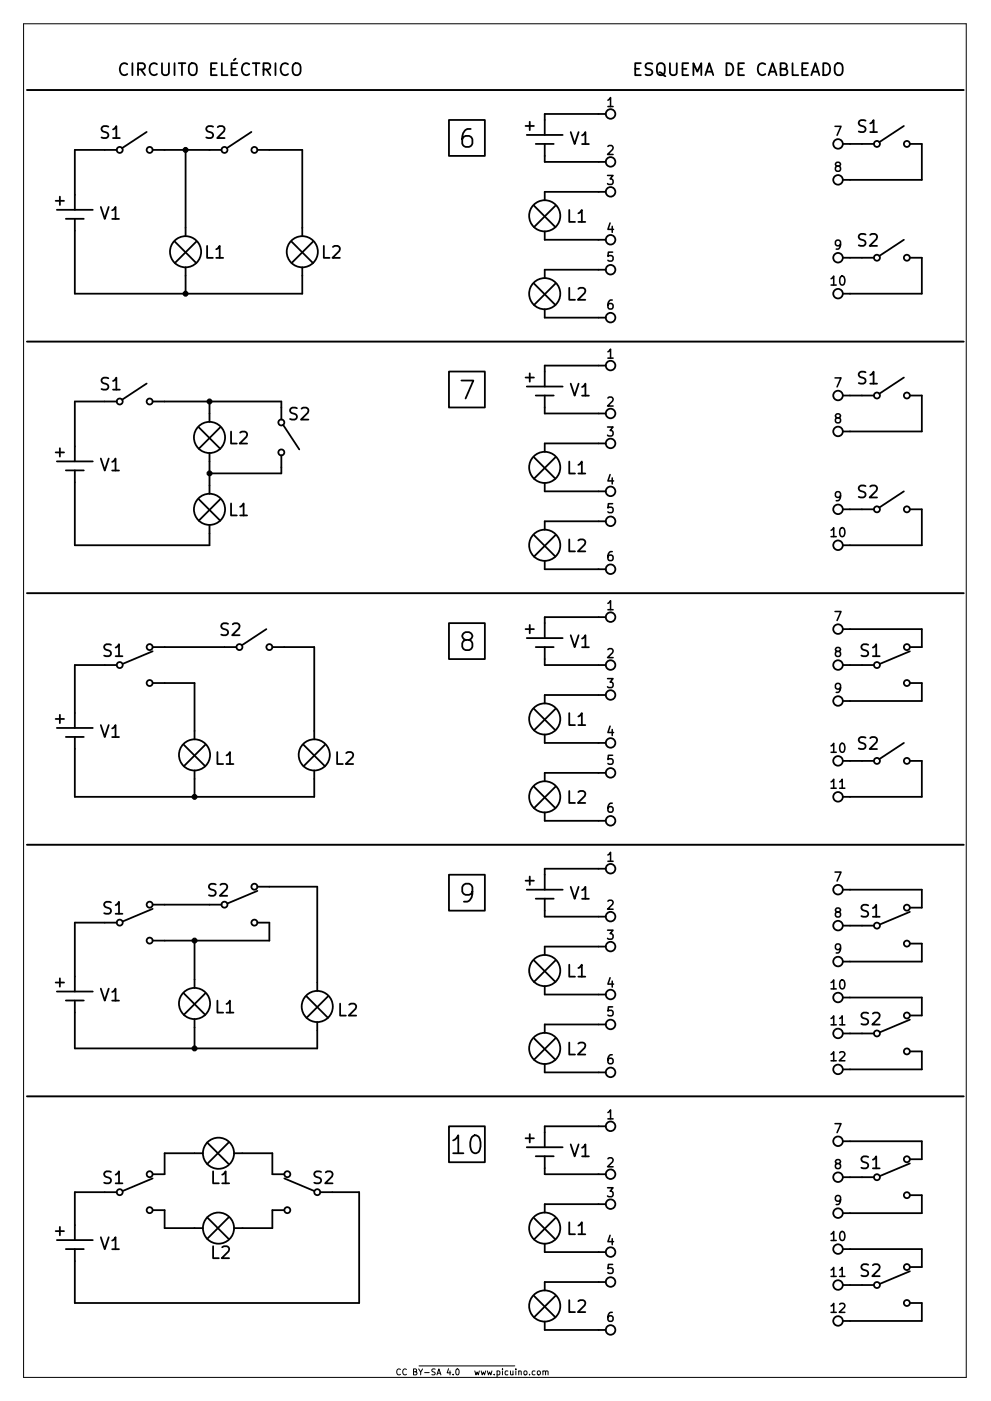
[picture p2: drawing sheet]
<svg xmlns="http://www.w3.org/2000/svg" width="210mm" height="297mm" viewBox="0 0 210 297" stroke-linecap="round" stroke-linejoin="round" font-family="sans-serif">
<path d="M5 5h200v287h-200zM85 290.4a.58 .58 0 0 0-.8 .5 .58 .58 0 0 0 .7 .6l.1-.1M88.9 289.6h20.3M96.8 290.4l.2-.2a.69 .69 0 0 1 .4 .7 .69 .69 0 0 1-.4 .6l-.3-.5zM115.2 290.8l.5-.1v.8M115.7 290.8l.2-.1h.3l.1 .8" fill="none" stroke="#000" stroke-width=".21"/>
<g fill="none" stroke="#000" stroke-width=".38">
<path d="M24.8 31.8h-8.9v12.7M31.1 28l-5.2 3.4M32.4 31.8h14.6M39.4 31.8v18.3M53.3 28l-5.2 3.4M54.6 31.8h9.5v18.3M95.2 25.4h7.7v7.7h-7.7zM111.5 26.7h1.8M111.8 28.6h7.6M112.4 25.8v1.8M113.7 30.5h3.8M115.6 30.5v3.8h12.9"/>
<path d="M128.5 24.2h-12.9v4.4M178.8 30.5h6.6M191.8 26.7l-5.2 3.4M193 30.5h2.6v7.6h-16.8M11.8 42.6h1.8M12.1 44.5h7.6M12.7 41.7v1.8M14 46.4h3.8M15.9 46.4v15.9h48.2v-5.6M37.1 51.2l4.6 4.6M39.4 56.7v5.6M41.7 51.2l-4.6 4.6"/>
<path d="M61.8 51.2l4.6 4.6M66.4 51.2l-4.6 4.6M113.3 43.6l4.6 4.6M115.6 49.1v1.7h12.9M117.9 43.6l-4.6 4.6M128.5 40.7h-12.9v1.8M128.5 57.2h-12.9v1.8M178.8 54.6h6.6M191.8 50.8l-5.2 3.5M193 54.6h2.6v7.7h-16.8M95.2 78.8h7.7v7.6h-7.7zM112.4 79.2v1.7"/>
<path d="M113.3 60.1l4.6 4.6M115.6 65.6v1.7h12.9M117.9 60.1l-4.6 4.6M128.5 77.5h-12.9v4.5M11.8 95.9h1.8M12.1 97.8h7.6M12.7 95v1.8M14 99.7h3.8M15.9 99.7v15.9h28.5v-4.3M24.8 85.1h-8.9v12.7M31.1 81.3l-5.2 3.4M32.4 85.1h27.3v3.8"/>
<path d="M42.2 90.6l4.5 4.6M44.4 85.1v4.3M44.4 96v8.7M46.7 90.6l-4.5 4.6M59.7 96.6v3.8h-15.3M60.1 90.1l3.4 5.2M111.5 80h1.8M111.8 82h7.6M113.3 96.9l4.6 4.6M113.7 83.9h3.8M115.6 83.9v3.8h12.9M117.9 96.9l-4.6 4.6"/>
<path d="M128.5 94h-12.9v1.8M178.8 83.9h6.6M191.8 80l-5.2 3.5M193 83.9h2.6v7.6h-16.8M42.2 105.8l4.5 4.6M46.7 105.8l-4.5 4.6M113.3 113.4l4.6 4.6M115.6 102.4v1.8h12.9M115.6 118.9v1.8h12.9M117.9 113.4l-4.6 4.6M128.5 110.5h-12.9v1.8M178.8 108h6.6"/>
<path d="M191.8 104.2l-5.2 3.4M193 108h2.6v7.6h-16.8M32.4 137.2h17.8M32.4 138.1l-6.4 2.7M56.5 133.4l-5.2 3.4M57.8 137.2h8.9v19.6M95.2 132.1h7.7v7.6h-7.7zM111.5 133.4h1.8M111.8 135.3h7.6M112.4 132.5v1.8M113.7 137.2h3.8M115.6 137.2v3.8h12.9"/>
<path d="M128.5 130.8h-12.9v4.5M178.8 133.4h16.8v3.8h-2.6M193 138.1l-6.3 2.7M11.8 152.4h1.8M12.1 154.3h7.6M12.7 151.5v1.8M14 156.2h3.8M15.9 156.2v12.7h50.8v-5.5M24.8 141h-8.9v13.3M32.4 144.8h8.9v12M39 157.9l4.6 4.6M43.6 157.9l-4.6 4.6"/>
<path d="M64.4 157.9l4.6 4.6M69 157.9l-4.6 4.6M113.3 150.3l4.6 4.5M115.6 155.7v1.8h12.9M117.9 150.3l-4.6 4.5M128.5 147.4h-12.9v1.7M178.8 141h6.6M191.8 157.5l-5.2 3.4M193 144.8h2.6v3.8h-16.8M41.3 163.4v5.5M113.3 166.8l4.6 4.6M115.6 172.2v1.8h12.9"/>
<path d="M117.9 166.8l-4.6 4.6M128.5 163.9h-12.9v1.7M178.8 161.3h6.6M193 161.3h2.6v7.6h-16.8M24.8 195.6h-8.9v14.6M32.4 192.7l-6.4 2.7M32.4 191.8h14.6M41.3 199.4v10.1M54.6 188h12.7v22.1M54.6 195.6h2.5v3.8h-24.7M54.6 188.9l-6.3 2.7M95.2 185.5h7.7v7.6h-7.7z"/>
<path d="M111.5 186.7h1.8M111.8 188.6h7.6M112.4 185.8v1.8M113.7 190.5h3.8M115.6 190.5v3.8h12.9M128.5 184.2h-12.9v4.4M178.8 188.6h16.8v3.8h-2.6M178.8 196.3h6.6M193 193.3l-6.3 2.7M11.8 208.3h1.8M12.1 210.2h7.6M12.7 207.4v1.8"/>
<path d="M14 212.1h3.8M15.9 212.1v10.2h51.4v-5.6M39 210.6l4.6 4.6M41.3 216.1v6.2M43.6 210.6l-4.6 4.6M65 211.2l4.6 4.6M69.6 211.2l-4.6 4.6M113.3 203.6l4.6 4.6M115.6 209.1v1.8h12.9M117.9 203.6l-4.6 4.6M128.5 200.7h-12.9v1.8M128.5 217.2h-12.9v1.8"/>
<path d="M178.8 219.1h6.6M178.8 211.5h16.8v3.8h-2.6M193 200.1h2.6v3.8h-16.8M193 216.2l-6.3 2.7M95.2 238.8h7.7v7.6h-7.7zM113.3 220.1l4.6 4.6M115.6 225.6v1.8h12.9M117.9 220.1l-4.6 4.6M128.5 238.8h-12.9v4.4M193 222.9h2.6v3.8h-16.8M24.8 252.8h-8.9v10.1M32.4 256.6h2.5v3.8h8.2"/>
<path d="M32.4 249.8l-6.4 2.7M43.1 244.5h-8.2v4.5h-2.5M43.9 258.1l4.6 4.6M43.9 242.2l4.6 4.6M48.5 258.1l-4.6 4.6M48.5 242.2l-4.6 4.6M49.7 244.5h8.1v4.5h2.5M60.3 256.6h-2.5v3.8h-8.1M60.3 249.8l6.4 2.7M67.9 252.8h8.3v23.5h-60.3v-11.5M111.5 241.3h1.8M111.8 243.2h7.6"/>
<path d="M112.4 240.4v1.8M113.3 258.2l4.6 4.6M113.7 245.1h3.8M115.6 245.1v3.9h12.9M117.9 258.2l-4.6 4.6M128.5 255.3h-12.9v1.8M178.8 249.6h6.6M178.8 242h16.8v3.8h-2.6M193 246.7l-6.3 2.6M193 253.4h2.6v3.8h-16.8M11.8 261h1.8M12.1 262.9h7.6"/>
<path d="M12.7 260.1v1.8M14 264.8h3.8M113.3 274.7l4.6 4.6M115.6 263.7v1.8h12.9M117.9 274.7l-4.6 4.6M128.5 271.8h-12.9v1.8M178.8 264.8h16.8v3.8h-2.6M178.8 272.5h6.6M193 269.5l-6.3 2.7M193 276.3h2.6v3.8h-16.8M115.6 280.2v1.8h12.9"/>
<circle cx="25.4" cy="31.8" r=".63"/>
<circle cx="31.7" cy="31.8" r=".63"/>
<circle cx="47.6" cy="31.8" r=".63"/>
<circle cx="54" cy="31.8" r=".63"/>
<circle cx="129.5" cy="24.2" r="1.02"/>
<circle cx="129.5" cy="34.3" r="1.02"/>
<circle cx="177.8" cy="38.1" r="1.02"/>
<circle cx="177.8" cy="30.5" r="1.02"/>
<circle cx="186.1" cy="30.5" r=".63"/>
<circle cx="192.4" cy="30.5" r=".63"/>
<circle cx="39.4" cy="53.4" r="3.3"/>
<circle cx="64.1" cy="53.4" r="3.3"/>
<circle cx="115.6" cy="45.8" r="3.3"/>
<circle cx="129.5" cy="50.8" r="1.02"/>
<circle cx="129.5" cy="57.2" r="1.02"/>
<circle cx="129.5" cy="40.7" r="1.02"/>
<circle cx="177.8" cy="54.6" r="1.02"/>
<circle cx="186.1" cy="54.6" r=".63"/>
<circle cx="192.4" cy="54.6" r=".63"/>
<circle cx="115.6" cy="62.3" r="3.3"/>
<circle cx="129.5" cy="77.5" r="1.02"/>
<circle cx="129.5" cy="67.3" r="1.02"/>
<circle cx="177.8" cy="62.3" r="1.02"/>
<circle cx="25.4" cy="85.1" r=".63"/>
<circle cx="31.7" cy="85.1" r=".63"/>
<circle cx="44.4" cy="92.7" r="3.3"/>
<circle cx="59.7" cy="95.9" r=".63"/>
<circle cx="59.7" cy="89.6" r=".63"/>
<circle cx="115.6" cy="99.1" r="3.3"/>
<circle cx="129.5" cy="87.7" r="1.02"/>
<circle cx="129.5" cy="94" r="1.02"/>
<circle cx="177.8" cy="91.5" r="1.02"/>
<circle cx="177.8" cy="83.9" r="1.02"/>
<circle cx="186.1" cy="83.9" r=".63"/>
<circle cx="192.4" cy="83.9" r=".63"/>
<circle cx="44.4" cy="108" r="3.3"/>
<circle cx="115.6" cy="115.6" r="3.3"/>
<circle cx="129.5" cy="110.5" r="1.02"/>
<circle cx="129.5" cy="104.2" r="1.02"/>
<circle cx="177.8" cy="115.6" r="1.02"/>
<circle cx="177.8" cy="108" r="1.02"/>
<circle cx="186.1" cy="108" r=".63"/>
<circle cx="192.4" cy="108" r=".63"/>
<circle cx="31.7" cy="137.2" r=".63"/>
<circle cx="50.8" cy="137.2" r=".63"/>
<circle cx="57.1" cy="137.2" r=".63"/>
<circle cx="129.5" cy="130.8" r="1.02"/>
<circle cx="129.5" cy="120.7" r="1.02"/>
<circle cx="177.8" cy="133.4" r="1.02"/>
<circle cx="192.4" cy="137.2" r=".63"/>
<circle cx="25.4" cy="141" r=".63"/>
<circle cx="31.7" cy="144.8" r=".63"/>
<circle cx="115.6" cy="152.4" r="3.3"/>
<circle cx="129.5" cy="141" r="1.02"/>
<circle cx="129.5" cy="157.5" r="1.02"/>
<circle cx="129.5" cy="147.4" r="1.02"/>
<circle cx="177.8" cy="141" r="1.02"/>
<circle cx="177.8" cy="148.6" r="1.02"/>
<circle cx="186.1" cy="141" r=".63"/>
<circle cx="192.4" cy="144.8" r=".63"/>
<circle cx="41.3" cy="160.1" r="3.3"/>
<circle cx="66.7" cy="160.1" r="3.3"/>
<circle cx="115.6" cy="168.9" r="3.3"/>
<circle cx="129.5" cy="163.9" r="1.02"/>
<circle cx="129.5" cy="174" r="1.02"/>
<circle cx="177.8" cy="161.3" r="1.02"/>
<circle cx="177.8" cy="168.9" r="1.02"/>
<circle cx="186.1" cy="161.3" r=".63"/>
<circle cx="192.4" cy="161.3" r=".63"/>
<circle cx="25.4" cy="195.6" r=".63"/>
<circle cx="31.7" cy="199.4" r=".63"/>
<circle cx="31.7" cy="191.8" r=".63"/>
<circle cx="47.6" cy="191.8" r=".63"/>
<circle cx="54" cy="188" r=".63"/>
<circle cx="54" cy="195.6" r=".63"/>
<circle cx="129.5" cy="184.2" r="1.02"/>
<circle cx="129.5" cy="194.3" r="1.02"/>
<circle cx="177.8" cy="188.6" r="1.02"/>
<circle cx="177.8" cy="196.3" r="1.02"/>
<circle cx="186.1" cy="196.3" r=".63"/>
<circle cx="192.4" cy="192.4" r=".63"/>
<circle cx="41.3" cy="212.8" r="3.3"/>
<circle cx="67.3" cy="213.4" r="3.3"/>
<circle cx="115.6" cy="205.8" r="3.3"/>
<circle cx="129.5" cy="217.2" r="1.02"/>
<circle cx="129.5" cy="200.7" r="1.02"/>
<circle cx="129.5" cy="210.9" r="1.02"/>
<circle cx="177.8" cy="203.9" r="1.02"/>
<circle cx="177.8" cy="211.5" r="1.02"/>
<circle cx="177.8" cy="219.1" r="1.02"/>
<circle cx="186.1" cy="219.1" r=".63"/>
<circle cx="192.4" cy="200.1" r=".63"/>
<circle cx="192.4" cy="215.3" r=".63"/>
<circle cx="115.6" cy="222.3" r="3.3"/>
<circle cx="129.5" cy="238.8" r="1.02"/>
<circle cx="129.5" cy="227.4" r="1.02"/>
<circle cx="177.8" cy="226.7" r="1.02"/>
<circle cx="192.4" cy="222.9" r=".63"/>
<circle cx="25.4" cy="252.8" r=".63"/>
<circle cx="31.7" cy="256.6" r=".63"/>
<circle cx="31.7" cy="249" r=".63"/>
<circle cx="46.4" cy="244.5" r="3.3"/>
<circle cx="61" cy="256.6" r=".63"/>
<circle cx="61" cy="249" r=".63"/>
<circle cx="67.3" cy="252.8" r=".63"/>
<circle cx="129.5" cy="249" r="1.02"/>
<circle cx="129.5" cy="255.3" r="1.02"/>
<circle cx="177.8" cy="242" r="1.02"/>
<circle cx="177.8" cy="249.6" r="1.02"/>
<circle cx="177.8" cy="257.2" r="1.02"/>
<circle cx="186.1" cy="249.6" r=".63"/>
<circle cx="192.4" cy="253.4" r=".63"/>
<circle cx="192.4" cy="245.8" r=".63"/>
<circle cx="46.4" cy="260.4" r="3.3"/>
<circle cx="115.6" cy="260.4" r="3.3"/>
<circle cx="115.6" cy="276.9" r="3.3"/>
<circle cx="129.5" cy="265.5" r="1.02"/>
<circle cx="129.5" cy="271.8" r="1.02"/>
<circle cx="177.8" cy="264.8" r="1.02"/>
<circle cx="177.8" cy="272.5" r="1.02"/>
<circle cx="186.1" cy="272.5" r=".63"/>
<circle cx="192.4" cy="268.6" r=".63"/>
<circle cx="192.4" cy="276.3" r=".63"/>
<circle cx="129.5" cy="282" r="1.02"/>
<circle cx="177.8" cy="280.1" r="1.02"/>
</g>
<path d="M5.7 19.1h198.8M5.7 72.4h198.8M5.7 125.8h198.8M5.7 179.1h198.8M5.7 232.4h198.8" fill="none" stroke="#000" stroke-width=".41"/>
<g fill="#000" stroke="#000" stroke-width=".25">
<circle cx="39.4" cy="31.8" r=".51"/>
<circle cx="39.4" cy="62.3" r=".51"/>
<circle cx="44.5" cy="85.1" r=".51"/>
<circle cx="44.5" cy="100.4" r=".51"/>
<circle cx="41.3" cy="168.9" r=".51"/>
<circle cx="41.3" cy="199.4" r=".51"/>
<circle cx="41.3" cy="222.3" r=".51"/>
</g>
<g font-size="5.3">
<text x="97.7" y="31.4">6</text>
<text x="97.7" y="84.7">7</text>
<text x="97.7" y="138">8</text>
<text x="97.7" y="191.4">9</text>
<text x="96.1" y="244.7">10</text>
</g>
<g font-size="3.5">
<text x="24.8" y="16.1">CIRCUITO ELÉCTRICO</text>
<text x="134" y="16.1">ESQUEMA DE CABLEADO</text>
<text x="21.3" y="29.4">S1</text>
<text x="43.6" y="29.4">S2</text>
<text x="182" y="28.1">S1</text>
<text x="121" y="30.7">V1</text>
<text x="21.3" y="46.5">V1</text>
<text x="120.4" y="47.2">L1</text>
<text x="182" y="52.3">S2</text>
<text x="43.5" y="54.8">L1</text>
<text x="68.3" y="54.8">L2</text>
<text x="120.4" y="63.7">L2</text>
<text x="21.3" y="82.7">S1</text>
<text x="182" y="81.5">S1</text>
<text x="61.3" y="89.1">S2</text>
<text x="121" y="84">V1</text>
<text x="48.6" y="94.2">L2</text>
<text x="21.3" y="99.9">V1</text>
<text x="120.4" y="100.5">L1</text>
<text x="182" y="105.6">S2</text>
<text x="48.6" y="109.4">L1</text>
<text x="120.4" y="117">L2</text>
<text x="46.7" y="134.8">S2</text>
<text x="121" y="137.3">V1</text>
<text x="21.9" y="139.3">S1</text>
<text x="182.5" y="139.3">S1</text>
<text x="120.4" y="153.9">L1</text>
<text x="21.3" y="156.4">V1</text>
<text x="182" y="158.9">S2</text>
<text x="45.7" y="162.1">L1</text>
<text x="71.1" y="162.1">L2</text>
<text x="120.4" y="170.4">L2</text>
<text x="44.1" y="190.1">S2</text>
<text x="121" y="190.7">V1</text>
<text x="21.9" y="193.9">S1</text>
<text x="182.5" y="194.5">S1</text>
<text x="120.4" y="207.2">L1</text>
<text x="21.3" y="212.3">V1</text>
<text x="45.7" y="214.8">L1</text>
<text x="71.8" y="215.5">L2</text>
<text x="182.5" y="217.4">S2</text>
<text x="120.4" y="223.7">L2</text>
<text x="121" y="245.3">V1</text>
<text x="21.9" y="251">S1</text>
<text x="44.8" y="251">L1</text>
<text x="66.5" y="251">S2</text>
<text x="182.5" y="247.8">S1</text>
<text x="120.4" y="261.8">L1</text>
<text x="21.3" y="265">V1</text>
<text x="44.8" y="266.9">L2</text>
<text x="182.5" y="270.7">S2</text>
<text x="120.4" y="278.3">L2</text>
</g>
<g font-size="2.7">
<text x="128.8" y="22.7">1</text>
<text x="177.1" y="28.8">7</text>
<text x="128.8" y="32.9">2</text>
<text x="128.8" y="39.2">3</text>
<text x="177.1" y="36.4">8</text>
<text x="128.8" y="49.4">4</text>
<text x="177.1" y="52.9">9</text>
<text x="128.8" y="55.5">5</text>
<text x="128.8" y="65.6">6</text>
<text x="176.3" y="60.5">10</text>
<text x="128.8" y="76">1</text>
<text x="177.1" y="82.1">7</text>
<text x="128.8" y="86.2">2</text>
<text x="177.1" y="89.7">8</text>
<text x="128.8" y="92.5">3</text>
<text x="128.8" y="102.7">4</text>
<text x="177.1" y="106.3">9</text>
<text x="128.8" y="108.8">5</text>
<text x="176.3" y="113.9">10</text>
<text x="128.8" y="119">6</text>
<text x="128.8" y="129.4">1</text>
<text x="177.1" y="131.7">7</text>
<text x="128.8" y="139.5">2</text>
<text x="177.1" y="139.3">8</text>
<text x="128.8" y="145.9">3</text>
<text x="177.1" y="146.9">9</text>
<text x="128.8" y="156">4</text>
<text x="176.3" y="159.6">10</text>
<text x="128.8" y="162.1">5</text>
<text x="176.3" y="167.2">11</text>
<text x="128.8" y="172.3">6</text>
<text x="128.8" y="182.7">1</text>
<text x="177.1" y="186.9">7</text>
<text x="128.8" y="192.9">2</text>
<text x="177.1" y="194.5">8</text>
<text x="128.8" y="199.2">3</text>
<text x="177.1" y="202.1">9</text>
<text x="128.8" y="209.4">4</text>
<text x="176.3" y="209.8">10</text>
<text x="128.8" y="215.5">5</text>
<text x="176.3" y="217.4">11</text>
<text x="128.8" y="225.6">6</text>
<text x="176.3" y="225">12</text>
<text x="128.8" y="237.3">1</text>
<text x="177.1" y="240.2">7</text>
<text x="128.8" y="247.5">2</text>
<text x="177.1" y="247.9">8</text>
<text x="128.8" y="253.8">3</text>
<text x="177.1" y="255.5">9</text>
<text x="128.8" y="264">4</text>
<text x="176.3" y="263.1">10</text>
<text x="128.8" y="270.1">5</text>
<text x="176.3" y="270.7">11</text>
<text x="128.8" y="280.2">6</text>
<text x="176.3" y="278.3">12</text>
</g>
<g font-size="1.8">
<text x="85.1" y="291.6">CC BY-SA 4.0</text>
<text x="101.1" y="291.6">www.picuino.com</text>
</g>
</svg>
